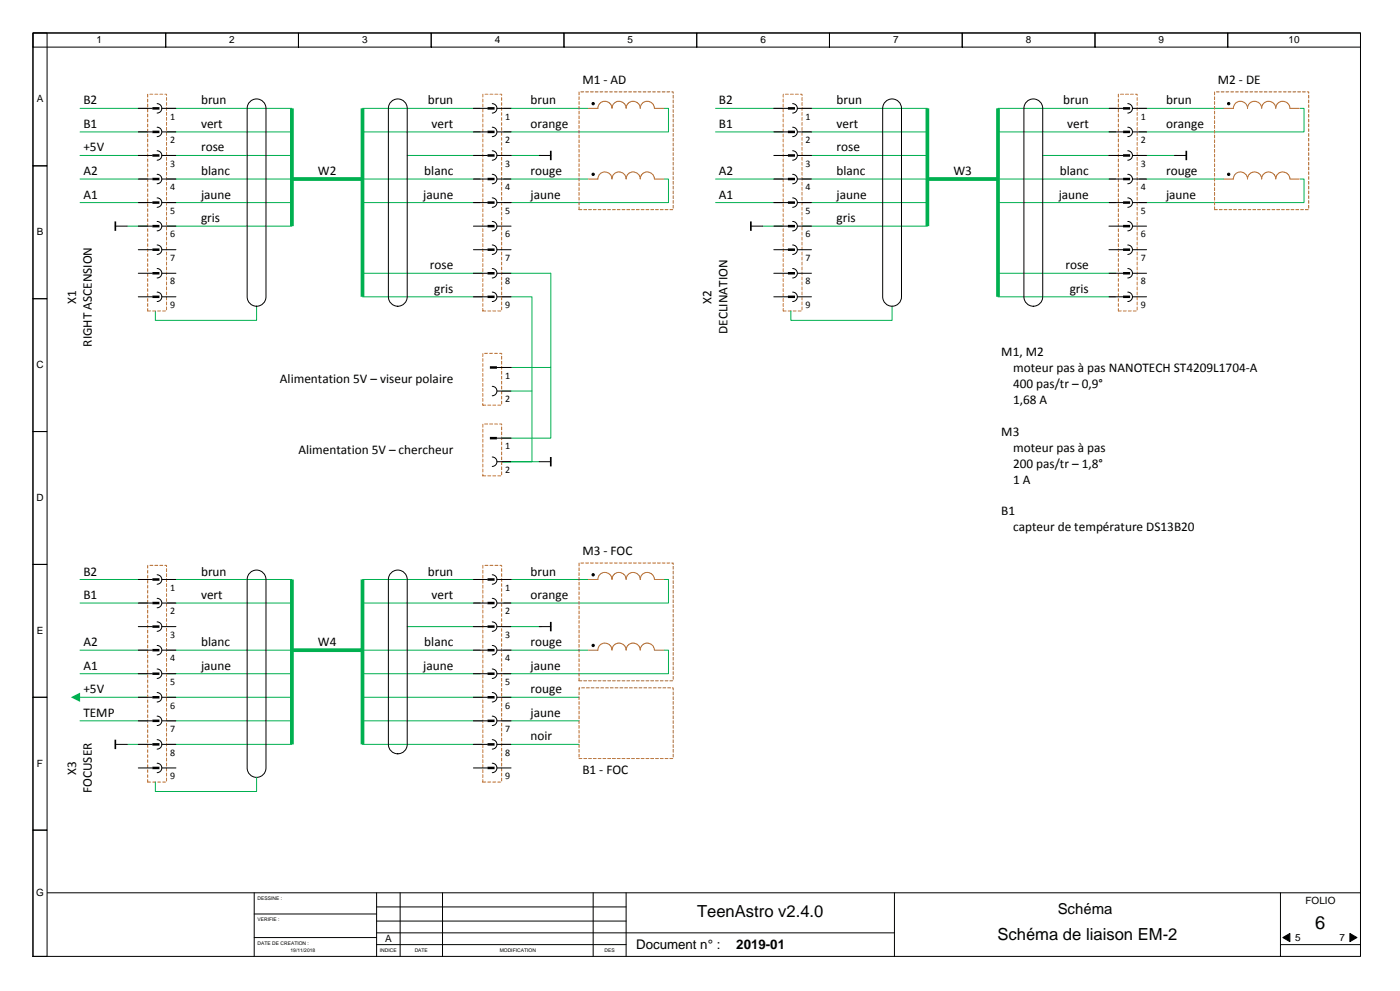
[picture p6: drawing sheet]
<svg xmlns="http://www.w3.org/2000/svg" width="297mm" height="210mm" viewBox="0 0 297 210" stroke-linecap="round" stroke-linejoin="round" font-family="sans-serif">
<g fill="none" stroke="#000" stroke-width=".21">
<path d="M7 7h282v196h-282zM7 7h28.2v3h-28.2zM7 7h3v28.2h-3zM35.2 7h28.2v3h-28.2zM63.4 7h28.2v3h-28.2zM91.6 7h28.2v3h-28.2zM119.8 7h28.2v3h-28.2zM148 7h28.2v3h-28.2zM176.2 7h28.2v3h-28.2zM204.4 7h28.2v3h-28.2zM232.6 7h28.2v3h-28.2zM260.8 7h28.2v3h-28.2z"/>
<path d="M7 35.2h3v28.2h-3zM24.5 48h2.5M7 63.4h3v28.2h-3zM7 91.6h3v28.2h-3zM7 119.8h3v28.2h-3zM7 148h3v28.2h-3zM7 176.2h3v26.8h-3zM10 189.5h279M54 189.5v13.5M54 199h26M54 194h26M80 189.5v13.5"/>
<path d="M80 198h110M80 195.5h53M80 192.5h53M85 189.5v13.5M94 189.5v13.5M126 189.5v13.5M133 189.5v13.5M190 189.5v13.5M272 189.5v13.5M272.5 199l1.5-.9v1.8zM286.7 198.1l1.6 .9-1.6 .9zM80 200.5h53"/>
<path d="M272 200.5h17"/>
</g>
<path d="M272.5 199l1.5-.9v1.8zM286.7 198.1l1.6 .9-1.6 .9z" fill="#000"/>
<g fill="none" stroke="#00b050" stroke-width=".21">
<path d="M17 33h45M17 38h45M17 28h45M17 23h45M86.5 33h28.5M107 23h35v5h-35M107 38h35v5h-35M17 43h45M27 48h35M117 58v35h-10.5M54.5 65v3h-21.5v-2M106.4 78h10.6"/>
<path d="M106.4 83h6.6M33 158h29M77 148h46M77 153h46M77 158h46"/>
</g>
<path d="M62 38h15" fill="none" stroke="#00b050" stroke-width=".79" stroke-linecap="butt"/>
<path d="M24.5 47v2" fill="none" stroke="#000" stroke-width=".35"/>
<path d="M125 22h16v2h-16z" fill-rule="evenodd" fill="#fff"/>
<path d="M130 22.9a1.5 1.5 0 0 0-1.5-1.4 1.5 1.5 0 0 0-1.5 1.5h-2M133 22.9a1.5 1.5 0 0 0-1.5-1.4 1.5 1.5 0 0 0-1.5 1.5M136 22.9a1.5 1.5 0 0 0-1.5-1.4 1.5 1.5 0 0 0-1.5 1.5M139 22.9a1.5 1.5 0 0 0-1.5-1.4 1.5 1.5 0 0 0-1.5 1.5M139 23h2" fill="none" stroke="#a56027" stroke-width=".21"/>
<circle cx="126" cy="22" r=".25" fill="#000"/>
<circle cx="126" cy="22" r=".25" fill="none" stroke="#000" stroke-width=".21"/>
<path d="M125 37h16v2h-16z" fill-rule="evenodd" fill="#fff"/>
<path d="M130 37.9a1.5 1.5 0 0 0-1.5-1.4 1.5 1.5 0 0 0-1.5 1.5h-2M133 37.9a1.5 1.5 0 0 0-1.5-1.4 1.5 1.5 0 0 0-1.5 1.5M136 37.9a1.5 1.5 0 0 0-1.5-1.4 1.5 1.5 0 0 0-1.5 1.5M139 37.9a1.5 1.5 0 0 0-1.5-1.4 1.5 1.5 0 0 0-1.5 1.5M139 38h2" fill="none" stroke="#a56027" stroke-width=".21"/>
<circle cx="126" cy="37" r=".25" fill="#000"/>
<g fill="none" stroke="#000" stroke-width=".21">
<path d="M53.1 21.6a2 2 0 0 1 2.2-.4 2 2 0 0 1 1.2 1.8v40a2 2 0 0 1-2 2 2 2 0 0 1-2-2v-40l.1-.5zM83.1 21.6a2 2 0 0 1 2.2-.4 2 2 0 0 1 1.2 1.8v40a2 2 0 0 1-2 2 2 2 0 0 1-2-2v-40l.1-.5zM114.5 33h2.5"/>
<circle cx="126" cy="37" r=".25"/>
</g>
<path d="M77 23h25M77 28h25M77 38h25M77 58h40M77 43h25M77 63h36v35h-6.4h7.9" fill="none" stroke="#00b050" stroke-width=".21"/>
<path d="M117 32v2" fill="none" stroke="#000" stroke-width=".35"/>
<path d="M102.6 20h4v46h-4z" fill-rule="evenodd" fill="#fff"/>
<path d="M102.6 20h4v46h-4z" fill="none" stroke="#c97530" stroke-width=".21" stroke-dasharray=".6 .4"/>
<path d="M103.6 22.5h2v1h-2z" fill-rule="evenodd" fill="#fff"/>
<path d="M100.6 23h3M104.6 22a1 1 0 0 1 1 1 1 1 0 0 1-1 1M105.6 23h3" fill="none" stroke="#000" stroke-width=".21"/>
<path d="M103.6 23h1.5" fill="none" stroke="#000" stroke-width=".53"/>
<path d="M103.6 27.5h2v1h-2z" fill-rule="evenodd" fill="#fff"/>
<path d="M100.6 28h3M104.6 27a1 1 0 0 1 1 1 1 1 0 0 1-1 1M105.6 28h3" fill="none" stroke="#000" stroke-width=".21"/>
<path d="M103.6 28h1.5" fill="none" stroke="#000" stroke-width=".53"/>
<path d="M103.6 32.5h2v1h-2z" fill-rule="evenodd" fill="#fff"/>
<path d="M100.6 33h3M104.6 32a1 1 0 0 1 1 1 1 1 0 0 1-1 1M105.6 33h3" fill="none" stroke="#000" stroke-width=".21"/>
<path d="M103.6 33h1.5" fill="none" stroke="#000" stroke-width=".53"/>
<path d="M103.6 37.5h2v1h-2z" fill-rule="evenodd" fill="#fff"/>
<path d="M100.6 38h3M104.6 37a1 1 0 0 1 1 1 1 1 0 0 1-1 1M105.6 38h3" fill="none" stroke="#000" stroke-width=".21"/>
<path d="M103.6 38h1.5" fill="none" stroke="#000" stroke-width=".53"/>
<path d="M103.6 42.5h2v1h-2z" fill-rule="evenodd" fill="#fff"/>
<path d="M100.6 43h3M104.6 42a1 1 0 0 1 1 1 1 1 0 0 1-1 1M105.6 43h3" fill="none" stroke="#000" stroke-width=".21"/>
<path d="M103.6 43h1.5" fill="none" stroke="#000" stroke-width=".53"/>
<path d="M103.6 47.5h2v1h-2z" fill-rule="evenodd" fill="#fff"/>
<path d="M100.6 48h3M104.6 47a1 1 0 0 1 1 1 1 1 0 0 1-1 1M105.6 48h3" fill="none" stroke="#000" stroke-width=".21"/>
<path d="M103.6 48h1.5" fill="none" stroke="#000" stroke-width=".53"/>
<path d="M103.6 52.5h2v1h-2z" fill-rule="evenodd" fill="#fff"/>
<path d="M100.6 53h3M104.6 52a1 1 0 0 1 1 1 1 1 0 0 1-1 1M105.6 53h3" fill="none" stroke="#000" stroke-width=".21"/>
<path d="M103.6 53h1.5" fill="none" stroke="#000" stroke-width=".53"/>
<path d="M103.6 57.5h2v1h-2z" fill-rule="evenodd" fill="#fff"/>
<path d="M100.6 58h3M104.6 57a1 1 0 0 1 1 1 1 1 0 0 1-1 1M105.6 58h3" fill="none" stroke="#000" stroke-width=".21"/>
<path d="M103.6 58h1.5" fill="none" stroke="#000" stroke-width=".53"/>
<path d="M103.6 62.5h2v1h-2z" fill-rule="evenodd" fill="#fff"/>
<path d="M100.6 63h3M104.6 62a1 1 0 0 1 1 1 1 1 0 0 1-1 1M105.6 63h3" fill="none" stroke="#000" stroke-width=".21"/>
<path d="M103.6 63h1.5" fill="none" stroke="#000" stroke-width=".53"/>
<path d="M31.4 20h4v46h-4z" fill-rule="evenodd" fill="#fff"/>
<path d="M31.4 20h4v46h-4z" fill="none" stroke="#c97530" stroke-width=".21" stroke-dasharray=".6 .4"/>
<path d="M32.4 22.5h2v1h-2z" fill-rule="evenodd" fill="#fff"/>
<path d="M29.4 23h3M33.4 22a1 1 0 0 1 1 1 1 1 0 0 1-1 1M34.4 23h3" fill="none" stroke="#000" stroke-width=".21"/>
<path d="M32.4 23h1.5" fill="none" stroke="#000" stroke-width=".53"/>
<path d="M32.4 27.5h2v1h-2z" fill-rule="evenodd" fill="#fff"/>
<path d="M29.4 28h3M33.4 27a1 1 0 0 1 1 1 1 1 0 0 1-1 1M34.4 28h3" fill="none" stroke="#000" stroke-width=".21"/>
<path d="M32.4 28h1.5" fill="none" stroke="#000" stroke-width=".53"/>
<path d="M32.4 32.5h2v1h-2z" fill-rule="evenodd" fill="#fff"/>
<path d="M29.4 33h3M33.4 32a1 1 0 0 1 1 1 1 1 0 0 1-1 1M34.4 33h3" fill="none" stroke="#000" stroke-width=".21"/>
<path d="M32.4 33h1.5" fill="none" stroke="#000" stroke-width=".53"/>
<path d="M32.4 37.5h2v1h-2z" fill-rule="evenodd" fill="#fff"/>
<path d="M29.4 38h3M33.4 37a1 1 0 0 1 1 1 1 1 0 0 1-1 1M34.4 38h3" fill="none" stroke="#000" stroke-width=".21"/>
<path d="M32.4 38h1.5" fill="none" stroke="#000" stroke-width=".53"/>
<path d="M32.4 42.5h2v1h-2z" fill-rule="evenodd" fill="#fff"/>
<path d="M29.4 43h3M33.4 42a1 1 0 0 1 1 1 1 1 0 0 1-1 1M34.4 43h3" fill="none" stroke="#000" stroke-width=".21"/>
<path d="M32.4 43h1.5" fill="none" stroke="#000" stroke-width=".53"/>
<path d="M32.4 47.5h2v1h-2z" fill-rule="evenodd" fill="#fff"/>
<path d="M29.4 48h3M33.4 47a1 1 0 0 1 1 1 1 1 0 0 1-1 1M34.4 48h3" fill="none" stroke="#000" stroke-width=".21"/>
<path d="M32.4 48h1.5" fill="none" stroke="#000" stroke-width=".53"/>
<path d="M32.4 52.5h2v1h-2z" fill-rule="evenodd" fill="#fff"/>
<path d="M29.4 53h3M33.4 52a1 1 0 0 1 1 1 1 1 0 0 1-1 1M34.4 53h3" fill="none" stroke="#000" stroke-width=".21"/>
<path d="M32.4 53h1.5" fill="none" stroke="#000" stroke-width=".53"/>
<path d="M32.4 57.5h2v1h-2z" fill-rule="evenodd" fill="#fff"/>
<path d="M29.4 58h3M33.4 57a1 1 0 0 1 1 1 1 1 0 0 1-1 1M34.4 58h3" fill="none" stroke="#000" stroke-width=".21"/>
<path d="M32.4 58h1.5" fill="none" stroke="#000" stroke-width=".53"/>
<path d="M32.4 62.5h2v1h-2z" fill-rule="evenodd" fill="#fff"/>
<path d="M159.5 48h2.5M29.4 63h3M33.4 62a1 1 0 0 1 1 1 1 1 0 0 1-1 1M34.4 63h3" fill="none" stroke="#000" stroke-width=".21"/>
<path d="M32.4 63h1.5" fill="none" stroke="#000" stroke-width=".53"/>
<path d="M62 23v25M77 23v40M197 38h15" fill="none" stroke="#00b050" stroke-width=".79" stroke-linecap="butt"/>
<path d="M152 38h45M152 28h45M152 23h45M167 33h30M221.5 33h28.5M242 23h35v5h-35M242 38h35v5h-35M152 43h45M162 48h35" fill="none" stroke="#00b050" stroke-width=".21"/>
<path d="M159.5 47v2" fill="none" stroke="#000" stroke-width=".35"/>
<path d="M260 22h16v2h-16z" fill-rule="evenodd" fill="#fff"/>
<path d="M265 22.9a1.5 1.5 0 0 0-1.5-1.4 1.5 1.5 0 0 0-1.5 1.5h-2M268 22.9a1.5 1.5 0 0 0-1.5-1.4 1.5 1.5 0 0 0-1.5 1.5M271 22.9a1.5 1.5 0 0 0-1.5-1.4 1.5 1.5 0 0 0-1.5 1.5M274 22.9a1.5 1.5 0 0 0-1.5-1.4 1.5 1.5 0 0 0-1.5 1.5M274 23h2" fill="none" stroke="#a56027" stroke-width=".21"/>
<circle cx="261" cy="22" r=".25" fill="#000"/>
<circle cx="261" cy="22" r=".25" fill="none" stroke="#000" stroke-width=".21"/>
<path d="M260 37h16v2h-16z" fill-rule="evenodd" fill="#fff"/>
<path d="M265 37.9a1.5 1.5 0 0 0-1.5-1.4 1.5 1.5 0 0 0-1.5 1.5h-2M268 37.9a1.5 1.5 0 0 0-1.5-1.4 1.5 1.5 0 0 0-1.5 1.5M271 37.9a1.5 1.5 0 0 0-1.5-1.4 1.5 1.5 0 0 0-1.5 1.5M274 37.9a1.5 1.5 0 0 0-1.5-1.4 1.5 1.5 0 0 0-1.5 1.5M274 38h2" fill="none" stroke="#a56027" stroke-width=".21"/>
<circle cx="261" cy="37" r=".25" fill="#000"/>
<g fill="none" stroke="#000" stroke-width=".21">
<path d="M188.1 21.6a2 2 0 0 1 2.2-.4 2 2 0 0 1 1.2 1.8v40a2 2 0 0 1-2 2 2 2 0 0 1-2-2v-40l.1-.5zM218.1 21.6a2 2 0 0 1 2.2-.4 2 2 0 0 1 1.2 1.8v40a2 2 0 0 1-2 2 2 2 0 0 1-2-2v-40l.1-.5zM249.5 33h2.5"/>
<circle cx="261" cy="37" r=".25"/>
</g>
<path d="M212 23h25M212 28h25M212 38h25M212 58h25M212 43h25M212 63h25" fill="none" stroke="#00b050" stroke-width=".21"/>
<path d="M252 32v2" fill="none" stroke="#000" stroke-width=".35"/>
<path d="M237.6 20h4v46h-4z" fill-rule="evenodd" fill="#fff"/>
<path d="M237.6 20h4v46h-4z" fill="none" stroke="#c97530" stroke-width=".21" stroke-dasharray=".6 .4"/>
<path d="M238.6 22.5h2v1h-2z" fill-rule="evenodd" fill="#fff"/>
<path d="M235.6 23h3M239.6 22a1 1 0 0 1 1 1 1 1 0 0 1-1 1M240.6 23h3" fill="none" stroke="#000" stroke-width=".21"/>
<path d="M238.6 23h1.5" fill="none" stroke="#000" stroke-width=".53"/>
<path d="M238.6 27.5h2v1h-2z" fill-rule="evenodd" fill="#fff"/>
<path d="M235.6 28h3M239.6 27a1 1 0 0 1 1 1 1 1 0 0 1-1 1M240.6 28h3" fill="none" stroke="#000" stroke-width=".21"/>
<path d="M238.6 28h1.5" fill="none" stroke="#000" stroke-width=".53"/>
<path d="M238.6 32.5h2v1h-2z" fill-rule="evenodd" fill="#fff"/>
<path d="M235.6 33h3M239.6 32a1 1 0 0 1 1 1 1 1 0 0 1-1 1M240.6 33h3" fill="none" stroke="#000" stroke-width=".21"/>
<path d="M238.6 33h1.5" fill="none" stroke="#000" stroke-width=".53"/>
<path d="M238.6 37.5h2v1h-2z" fill-rule="evenodd" fill="#fff"/>
<path d="M235.6 38h3M239.6 37a1 1 0 0 1 1 1 1 1 0 0 1-1 1M240.6 38h3" fill="none" stroke="#000" stroke-width=".21"/>
<path d="M238.6 38h1.5" fill="none" stroke="#000" stroke-width=".53"/>
<path d="M238.6 42.5h2v1h-2z" fill-rule="evenodd" fill="#fff"/>
<path d="M235.6 43h3M239.6 42a1 1 0 0 1 1 1 1 1 0 0 1-1 1M240.6 43h3" fill="none" stroke="#000" stroke-width=".21"/>
<path d="M238.6 43h1.5" fill="none" stroke="#000" stroke-width=".53"/>
<path d="M238.6 47.5h2v1h-2z" fill-rule="evenodd" fill="#fff"/>
<path d="M235.6 48h3M239.6 47a1 1 0 0 1 1 1 1 1 0 0 1-1 1M240.6 48h3" fill="none" stroke="#000" stroke-width=".21"/>
<path d="M238.6 48h1.5" fill="none" stroke="#000" stroke-width=".53"/>
<path d="M238.6 52.5h2v1h-2z" fill-rule="evenodd" fill="#fff"/>
<path d="M235.6 53h3M239.6 52a1 1 0 0 1 1 1 1 1 0 0 1-1 1M240.6 53h3" fill="none" stroke="#000" stroke-width=".21"/>
<path d="M238.6 53h1.5" fill="none" stroke="#000" stroke-width=".53"/>
<path d="M238.6 57.5h2v1h-2z" fill-rule="evenodd" fill="#fff"/>
<path d="M235.6 58h3M239.6 57a1 1 0 0 1 1 1 1 1 0 0 1-1 1M240.6 58h3" fill="none" stroke="#000" stroke-width=".21"/>
<path d="M238.6 58h1.5" fill="none" stroke="#000" stroke-width=".53"/>
<path d="M238.6 62.5h2v1h-2z" fill-rule="evenodd" fill="#fff"/>
<path d="M235.6 63h3M239.6 62a1 1 0 0 1 1 1 1 1 0 0 1-1 1M240.6 63h3" fill="none" stroke="#000" stroke-width=".21"/>
<path d="M238.6 63h1.5" fill="none" stroke="#000" stroke-width=".53"/>
<path d="M166.4 20h4v46h-4z" fill-rule="evenodd" fill="#fff"/>
<path d="M166.4 20h4v46h-4z" fill="none" stroke="#c97530" stroke-width=".21" stroke-dasharray=".6 .4"/>
<path d="M167.4 22.5h2v1h-2z" fill-rule="evenodd" fill="#fff"/>
<path d="M164.4 23h3M168.4 22a1 1 0 0 1 1 1 1 1 0 0 1-1 1M169.4 23h3" fill="none" stroke="#000" stroke-width=".21"/>
<path d="M167.4 23h1.5" fill="none" stroke="#000" stroke-width=".53"/>
<path d="M167.4 27.5h2v1h-2z" fill-rule="evenodd" fill="#fff"/>
<path d="M164.4 28h3M168.4 27a1 1 0 0 1 1 1 1 1 0 0 1-1 1M169.4 28h3" fill="none" stroke="#000" stroke-width=".21"/>
<path d="M167.4 28h1.5" fill="none" stroke="#000" stroke-width=".53"/>
<path d="M167.4 32.5h2v1h-2z" fill-rule="evenodd" fill="#fff"/>
<path d="M164.4 33h3M168.4 32a1 1 0 0 1 1 1 1 1 0 0 1-1 1M169.4 33h3" fill="none" stroke="#000" stroke-width=".21"/>
<path d="M167.4 33h1.5" fill="none" stroke="#000" stroke-width=".53"/>
<path d="M167.4 37.5h2v1h-2z" fill-rule="evenodd" fill="#fff"/>
<path d="M164.4 38h3M168.4 37a1 1 0 0 1 1 1 1 1 0 0 1-1 1M169.4 38h3" fill="none" stroke="#000" stroke-width=".21"/>
<path d="M167.4 38h1.5" fill="none" stroke="#000" stroke-width=".53"/>
<path d="M167.4 42.5h2v1h-2z" fill-rule="evenodd" fill="#fff"/>
<path d="M164.4 43h3M168.4 42a1 1 0 0 1 1 1 1 1 0 0 1-1 1M169.4 43h3" fill="none" stroke="#000" stroke-width=".21"/>
<path d="M167.4 43h1.5" fill="none" stroke="#000" stroke-width=".53"/>
<path d="M167.4 47.5h2v1h-2z" fill-rule="evenodd" fill="#fff"/>
<path d="M164.4 48h3M168.4 47a1 1 0 0 1 1 1 1 1 0 0 1-1 1M169.4 48h3" fill="none" stroke="#000" stroke-width=".21"/>
<path d="M167.4 48h1.5" fill="none" stroke="#000" stroke-width=".53"/>
<path d="M167.4 52.5h2v1h-2z" fill-rule="evenodd" fill="#fff"/>
<path d="M164.4 53h3M168.4 52a1 1 0 0 1 1 1 1 1 0 0 1-1 1M169.4 53h3" fill="none" stroke="#000" stroke-width=".21"/>
<path d="M167.4 53h1.5" fill="none" stroke="#000" stroke-width=".53"/>
<path d="M167.4 57.5h2v1h-2z" fill-rule="evenodd" fill="#fff"/>
<path d="M164.4 58h3M168.4 57a1 1 0 0 1 1 1 1 1 0 0 1-1 1M169.4 58h3" fill="none" stroke="#000" stroke-width=".21"/>
<path d="M167.4 58h1.5" fill="none" stroke="#000" stroke-width=".53"/>
<path d="M167.4 62.5h2v1h-2z" fill-rule="evenodd" fill="#fff"/>
<path d="M164.4 63h3M168.4 62a1 1 0 0 1 1 1 1 1 0 0 1-1 1M169.4 63h3" fill="none" stroke="#000" stroke-width=".21"/>
<path d="M167.4 63h1.5" fill="none" stroke="#000" stroke-width=".53"/>
<path d="M197 23v25M212 23v40" fill="none" stroke="#00b050" stroke-width=".79" stroke-linecap="butt"/>
<path d="M102.6 75h4v11h-4z" fill-rule="evenodd" fill="#fff"/>
<path d="M102.6 75h4v11h-4z" fill="none" stroke="#c97530" stroke-width=".21" stroke-dasharray=".6 .4"/>
<path d="M103.6 77.5h2v1h-2z" fill-rule="evenodd" fill="#fff"/>
<path d="M104.1 78h1.5" fill="none" stroke="#000" stroke-width=".53"/>
<path d="M105.6 78h3" fill="none" stroke="#000" stroke-width=".21"/>
<path d="M103.6 82.5h2v1h-2z" fill-rule="evenodd" fill="#fff"/>
<path d="M104.6 82a1 1 0 0 1 1 1 1 1 0 0 1-1 1M105.6 83h3M114.5 98h2.5" fill="none" stroke="#000" stroke-width=".21"/>
<path d="M117 97v2" fill="none" stroke="#000" stroke-width=".35"/>
<path d="M102.6 90h4v11h-4z" fill-rule="evenodd" fill="#fff"/>
<path d="M102.6 90h4v11h-4z" fill="none" stroke="#c97530" stroke-width=".21" stroke-dasharray=".6 .4"/>
<path d="M103.6 92.5h2v1h-2z" fill-rule="evenodd" fill="#fff"/>
<path d="M104.1 93h1.5" fill="none" stroke="#000" stroke-width=".53"/>
<path d="M105.6 93h3" fill="none" stroke="#000" stroke-width=".21"/>
<path d="M103.6 97.5h2v1h-2z" fill-rule="evenodd" fill="#fff"/>
<path d="M104.6 97a1 1 0 0 1 1 1 1 1 0 0 1-1 1M105.6 98h3" fill="none" stroke="#000" stroke-width=".21"/>
<path d="M123 44.5h20v-25h-20v25M258 44.5h20v-25h-20v25" fill="none" stroke="#a56027" stroke-width=".21" stroke-dasharray=".6 .4"/>
<path d="M86.5 133h28.5M16.8 148h45.2" fill="none" stroke="#00b050" stroke-width=".21"/>
<path d="M62 138h15" fill="none" stroke="#00b050" stroke-width=".79" stroke-linecap="butt"/>
<path d="M15.1 148l1.9-1v2z" fill="#00b050"/>
<path d="M17 138h45M17 128h45M17 123h45M107 123h35v5h-35M107 138h35v5h-35M17 153h15M17 143h45M27 158h5M33 153h29" fill="none" stroke="#00b050" stroke-width=".21"/>
<path d="M24.5 158h2.5" fill="none" stroke="#000" stroke-width=".21"/>
<path d="M24.5 157v2" fill="none" stroke="#000" stroke-width=".35"/>
<path d="M125 122h16v2h-16z" fill-rule="evenodd" fill="#fff"/>
<path d="M130 122.9a1.5 1.5 0 0 0-1.5-1.4 1.5 1.5 0 0 0-1.5 1.5h-2M133 122.9a1.5 1.5 0 0 0-1.5-1.4 1.5 1.5 0 0 0-1.5 1.5M136 122.9a1.5 1.5 0 0 0-1.5-1.4 1.5 1.5 0 0 0-1.5 1.5M139 122.9a1.5 1.5 0 0 0-1.5-1.4 1.5 1.5 0 0 0-1.5 1.5M139 123h2" fill="none" stroke="#a56027" stroke-width=".21"/>
<circle cx="126" cy="122" r=".25" fill="#000"/>
<circle cx="126" cy="122" r=".25" fill="none" stroke="#000" stroke-width=".21"/>
<path d="M125 137h16v2h-16z" fill-rule="evenodd" fill="#fff"/>
<path d="M130 137.9a1.5 1.5 0 0 0-1.5-1.4 1.5 1.5 0 0 0-1.5 1.5h-2M133 137.9a1.5 1.5 0 0 0-1.5-1.4 1.5 1.5 0 0 0-1.5 1.5M136 137.9a1.5 1.5 0 0 0-1.5-1.4 1.5 1.5 0 0 0-1.5 1.5M139 137.9a1.5 1.5 0 0 0-1.5-1.4 1.5 1.5 0 0 0-1.5 1.5M139 138h2" fill="none" stroke="#a56027" stroke-width=".21"/>
<circle cx="126" cy="137" r=".25" fill="#000"/>
<g fill="none" stroke="#000" stroke-width=".21">
<path d="M53.1 121.6a2 2 0 0 1 2.2-.4 2 2 0 0 1 1.2 1.8v40a2 2 0 0 1-2 2 2 2 0 0 1-2-2v-40l.1-.5zM83.1 121.6a2 2 0 0 1 2.2-.4 2 2 0 0 1 1.2 1.8v35a2 2 0 0 1-2 2 2 2 0 0 1-2-2v-35l.1-.5zM114.5 133h2.5"/>
<circle cx="126" cy="137" r=".25"/>
</g>
<path d="M77 123h25M77 128h25M77 138h25M77 143h25" fill="none" stroke="#00b050" stroke-width=".21"/>
<path d="M117 132v2" fill="none" stroke="#000" stroke-width=".35"/>
<path d="M102.6 120h4v46h-4z" fill-rule="evenodd" fill="#fff"/>
<path d="M102.6 120h4v46h-4z" fill="none" stroke="#c97530" stroke-width=".21" stroke-dasharray=".6 .4"/>
<path d="M103.6 122.5h2v1h-2z" fill-rule="evenodd" fill="#fff"/>
<path d="M100.6 123h3M104.6 122a1 1 0 0 1 1 1 1 1 0 0 1-1 1M105.6 123h3" fill="none" stroke="#000" stroke-width=".21"/>
<path d="M103.6 123h1.5" fill="none" stroke="#000" stroke-width=".53"/>
<path d="M103.6 127.5h2v1h-2z" fill-rule="evenodd" fill="#fff"/>
<path d="M100.6 128h3M104.6 127a1 1 0 0 1 1 1 1 1 0 0 1-1 1M105.6 128h3" fill="none" stroke="#000" stroke-width=".21"/>
<path d="M103.6 128h1.5" fill="none" stroke="#000" stroke-width=".53"/>
<path d="M103.6 132.5h2v1h-2z" fill-rule="evenodd" fill="#fff"/>
<path d="M100.6 133h3M104.6 132a1 1 0 0 1 1 1 1 1 0 0 1-1 1M105.6 133h3" fill="none" stroke="#000" stroke-width=".21"/>
<path d="M103.6 133h1.5" fill="none" stroke="#000" stroke-width=".53"/>
<path d="M103.6 137.5h2v1h-2z" fill-rule="evenodd" fill="#fff"/>
<path d="M100.6 138h3M104.6 137a1 1 0 0 1 1 1 1 1 0 0 1-1 1M105.6 138h3" fill="none" stroke="#000" stroke-width=".21"/>
<path d="M103.6 138h1.5" fill="none" stroke="#000" stroke-width=".53"/>
<path d="M103.6 142.5h2v1h-2z" fill-rule="evenodd" fill="#fff"/>
<path d="M100.6 143h3M104.6 142a1 1 0 0 1 1 1 1 1 0 0 1-1 1M105.6 143h3" fill="none" stroke="#000" stroke-width=".21"/>
<path d="M103.6 143h1.5" fill="none" stroke="#000" stroke-width=".53"/>
<path d="M103.6 147.5h2v1h-2z" fill-rule="evenodd" fill="#fff"/>
<path d="M100.6 148h3M104.6 147a1 1 0 0 1 1 1 1 1 0 0 1-1 1M105.6 148h3" fill="none" stroke="#000" stroke-width=".21"/>
<path d="M103.6 148h1.5" fill="none" stroke="#000" stroke-width=".53"/>
<path d="M103.6 152.5h2v1h-2z" fill-rule="evenodd" fill="#fff"/>
<path d="M100.6 153h3M104.6 152a1 1 0 0 1 1 1 1 1 0 0 1-1 1M105.6 153h3" fill="none" stroke="#000" stroke-width=".21"/>
<path d="M103.6 153h1.5" fill="none" stroke="#000" stroke-width=".53"/>
<path d="M103.6 157.5h2v1h-2z" fill-rule="evenodd" fill="#fff"/>
<path d="M100.6 158h3M104.6 157a1 1 0 0 1 1 1 1 1 0 0 1-1 1M105.6 158h3" fill="none" stroke="#000" stroke-width=".21"/>
<path d="M103.6 158h1.5" fill="none" stroke="#000" stroke-width=".53"/>
<path d="M103.6 162.5h2v1h-2z" fill-rule="evenodd" fill="#fff"/>
<path d="M100.6 163h3M104.6 162a1 1 0 0 1 1 1 1 1 0 0 1-1 1M105.6 163h3" fill="none" stroke="#000" stroke-width=".21"/>
<path d="M103.6 163h1.5" fill="none" stroke="#000" stroke-width=".53"/>
<path d="M31.4 120h4v46h-4z" fill-rule="evenodd" fill="#fff"/>
<path d="M31.4 120h4v46h-4z" fill="none" stroke="#c97530" stroke-width=".21" stroke-dasharray=".6 .4"/>
<path d="M32.4 122.5h2v1h-2z" fill-rule="evenodd" fill="#fff"/>
<path d="M29.4 123h3M33.4 122a1 1 0 0 1 1 1 1 1 0 0 1-1 1M34.4 123h3" fill="none" stroke="#000" stroke-width=".21"/>
<path d="M32.4 123h1.5" fill="none" stroke="#000" stroke-width=".53"/>
<path d="M32.4 127.5h2v1h-2z" fill-rule="evenodd" fill="#fff"/>
<path d="M29.4 128h3M33.4 127a1 1 0 0 1 1 1 1 1 0 0 1-1 1M34.4 128h3" fill="none" stroke="#000" stroke-width=".21"/>
<path d="M32.4 128h1.5" fill="none" stroke="#000" stroke-width=".53"/>
<path d="M32.4 132.5h2v1h-2z" fill-rule="evenodd" fill="#fff"/>
<path d="M29.4 133h3M33.4 132a1 1 0 0 1 1 1 1 1 0 0 1-1 1M34.4 133h3" fill="none" stroke="#000" stroke-width=".21"/>
<path d="M32.4 133h1.5" fill="none" stroke="#000" stroke-width=".53"/>
<path d="M32.4 137.5h2v1h-2z" fill-rule="evenodd" fill="#fff"/>
<path d="M29.4 138h3M33.4 137a1 1 0 0 1 1 1 1 1 0 0 1-1 1M34.4 138h3" fill="none" stroke="#000" stroke-width=".21"/>
<path d="M32.4 138h1.5" fill="none" stroke="#000" stroke-width=".53"/>
<path d="M32.4 142.5h2v1h-2z" fill-rule="evenodd" fill="#fff"/>
<path d="M29.4 143h3M33.4 142a1 1 0 0 1 1 1 1 1 0 0 1-1 1M34.4 143h3" fill="none" stroke="#000" stroke-width=".21"/>
<path d="M32.4 143h1.5" fill="none" stroke="#000" stroke-width=".53"/>
<path d="M32.4 147.5h2v1h-2z" fill-rule="evenodd" fill="#fff"/>
<path d="M29.4 148h3M33.4 147a1 1 0 0 1 1 1 1 1 0 0 1-1 1M34.4 148h3" fill="none" stroke="#000" stroke-width=".21"/>
<path d="M32.4 148h1.5" fill="none" stroke="#000" stroke-width=".53"/>
<path d="M32.4 152.5h2v1h-2z" fill-rule="evenodd" fill="#fff"/>
<path d="M29.4 153h3M33.4 152a1 1 0 0 1 1 1 1 1 0 0 1-1 1M34.4 153h3" fill="none" stroke="#000" stroke-width=".21"/>
<path d="M32.4 153h1.5" fill="none" stroke="#000" stroke-width=".53"/>
<path d="M32.4 157.5h2v1h-2z" fill-rule="evenodd" fill="#fff"/>
<path d="M29.4 158h3M33.4 157a1 1 0 0 1 1 1 1 1 0 0 1-1 1M34.4 158h3" fill="none" stroke="#000" stroke-width=".21"/>
<path d="M32.4 158h1.5" fill="none" stroke="#000" stroke-width=".53"/>
<path d="M32.4 162.5h2v1h-2z" fill-rule="evenodd" fill="#fff"/>
<path d="M29.4 163h3M33.4 162a1 1 0 0 1 1 1 1 1 0 0 1-1 1M34.4 163h3" fill="none" stroke="#000" stroke-width=".21"/>
<path d="M32.4 163h1.5" fill="none" stroke="#000" stroke-width=".53"/>
<path d="M62 123v35M77 123v35" fill="none" stroke="#00b050" stroke-width=".79" stroke-linecap="butt"/>
<path d="M123 144.5h20v-25h-20v25M123 161h20v-15h-20v15" fill="none" stroke="#a56027" stroke-width=".21" stroke-dasharray=".6 .4"/>
<path d="M189.5 65v3h-21.5v-2M54.5 165v3h-21.5v-2" fill="none" stroke="#00b050" stroke-width=".21"/>
<text font-size="3.9" x="279.4" y="197.1">6</text>
<g font-size="3.5">
<text x="148.1" y="194.6">TeenAstro v2.4.0</text>
<text x="211.9" y="199.6">Schéma de liaison EM-2</text>
</g>
<text font-size="3.2" x="224.7" y="194">Schéma</text>
<g font-size="2.8">
<text x="123.7" y="17.8">M1 - AD</text>
<text x="258.7" y="17.8">M2 - DE</text>
<text x="17.7" y="22.2">B2</text>
<text x="42.7" y="22.2">brun</text>
<text x="90.9" y="22.2">brun</text>
<text x="112.7" y="22.2">brun</text>
<text x="152.7" y="22.2">B2</text>
<text x="177.7" y="22.2">brun</text>
<text x="225.9" y="22.2">brun</text>
<text x="247.7" y="22.2">brun</text>
<text x="17.7" y="27.2">B1</text>
<text x="42.7" y="27.2">vert</text>
<text x="91.7" y="27.2">vert</text>
<text x="112.7" y="27.2">orange</text>
<text x="152.7" y="27.2">B1</text>
<text x="177.7" y="27.2">vert</text>
<text x="226.7" y="27.2">vert</text>
<text x="247.7" y="27.2">orange</text>
<text x="17.7" y="32.2">+5V</text>
<text x="42.7" y="32.2">rose</text>
<text x="177.7" y="32.2">rose</text>
<text x="17.7" y="37.2">A2</text>
<text x="42.7" y="37.2">blanc</text>
<text x="67.5" y="37.2">W2</text>
<text x="90.1" y="37.2">blanc</text>
<text x="112.7" y="37.2">rouge</text>
<text x="152.7" y="37.2">A2</text>
<text x="177.7" y="37.2">blanc</text>
<text x="202.5" y="37.2">W3</text>
<text x="225.1" y="37.2">blanc</text>
<text x="247.7" y="37.2">rouge</text>
<text x="17.7" y="42.2">A1</text>
<text x="42.7" y="42.2">jaune</text>
<text x="42.7" y="47.2">gris</text>
<text x="89.9" y="42.2">jaune</text>
<text x="112.7" y="42.2">jaune</text>
<text x="152.7" y="42.2">A1</text>
<text x="177.7" y="42.2">jaune</text>
<text x="177.7" y="47.2">gris</text>
<text x="224.9" y="42.2">jaune</text>
<text x="247.7" y="42.2">jaune</text>
<text x="91.3" y="57.2">rose</text>
<text x="226.3" y="57.2">rose</text>
<text x="16.2" y="64.4" transform="rotate(-90 16.2 64.4)">X1</text>
<text x="92.2" y="62.2">gris</text>
<text x="151.2" y="64.4" transform="rotate(-90 151.2 64.4)">X2</text>
<text x="227.2" y="62.2">gris</text>
<text x="154.5" y="70.9" transform="rotate(-90 154.5 70.9)">DECLINATION</text>
<text x="19.5" y="73.6" transform="rotate(-90 19.5 73.6)">RIGHT ASCENSION</text>
<text x="212.7" y="75.5">M1, M2</text>
<text x="59.5" y="81.3">Alimentation 5V – viseur polaire</text>
<text x="215.2" y="78.9">moteur pas à pas NANOTECH ST4209L1704-A</text>
<text x="215.2" y="82.3">400 pas/tr – 0,9°</text>
<text x="215.2" y="85.7">1,68 A</text>
<text x="212.7" y="92.5">M3</text>
<text x="215.2" y="95.9">moteur pas à pas</text>
<text x="63.4" y="96.3">Alimentation 5V – chercheur</text>
<text x="215.2" y="99.2">200 pas/tr – 1,8°</text>
<text x="215.2" y="102.6">1 A</text>
<text x="212.7" y="109.4">B1</text>
<text x="215.2" y="112.8">capteur de température DS13B20</text>
<text x="123.7" y="117.8">M3 - FOC</text>
<text x="17.7" y="122.2">B2</text>
<text x="42.7" y="122.2">brun</text>
<text x="90.9" y="122.2">brun</text>
<text x="112.7" y="122.2">brun</text>
<text x="17.7" y="127.2">B1</text>
<text x="42.7" y="127.2">vert</text>
<text x="91.7" y="127.2">vert</text>
<text x="112.7" y="127.2">orange</text>
<text x="17.7" y="137.2">A2</text>
<text x="42.7" y="137.2">blanc</text>
<text x="67.5" y="137.2">W4</text>
<text x="90.1" y="137.2">blanc</text>
<text x="112.7" y="137.2">rouge</text>
<text x="17.7" y="142.2">A1</text>
<text x="42.7" y="142.2">jaune</text>
<text x="89.9" y="142.2">jaune</text>
<text x="112.7" y="142.2">jaune</text>
<text x="17.7" y="147.2">+5V</text>
<text x="112.7" y="147.2">rouge</text>
<text x="17.7" y="152.2">TEMP</text>
<text x="112.7" y="152.2">jaune</text>
<text x="112.7" y="157.2">noir</text>
<text x="16.2" y="164.4" transform="rotate(-90 16.2 164.4)">X3</text>
<text x="123.7" y="164.3">B1 - FOC</text>
<text x="19.5" y="168.3" transform="rotate(-90 19.5 168.3)">FOCUSER</text>
<text x="135.1" y="201.3">Document n° :</text>
<text x="156.4" y="201.3">2019-01</text>
</g>
<g font-size="2.1">
<text x="20.5" y="9.1">1</text>
<text x="48.7" y="9.1">2</text>
<text x="76.9" y="9.1">3</text>
<text x="105.1" y="9.1">4</text>
<text x="133.3" y="9.1">5</text>
<text x="161.5" y="9.1">6</text>
<text x="189.7" y="9.1">7</text>
<text x="217.9" y="9.1">8</text>
<text x="246.1" y="9.1">9</text>
<text x="273.7" y="9.1">10</text>
<text x="7.8" y="21.7">A</text>
<text x="36.1" y="25.4">1</text>
<text x="107.3" y="25.4">1</text>
<text x="171.1" y="25.4">1</text>
<text x="242.3" y="25.4">1</text>
<text x="36.1" y="35.4">3</text>
<text x="36.1" y="30.4">2</text>
<text x="107.3" y="35.4">3</text>
<text x="107.3" y="30.4">2</text>
<text x="171.1" y="35.4">3</text>
<text x="171.1" y="30.4">2</text>
<text x="242.3" y="35.4">3</text>
<text x="242.3" y="30.4">2</text>
<text x="36.1" y="40.4">4</text>
<text x="107.3" y="40.4">4</text>
<text x="171.1" y="40.4">4</text>
<text x="242.3" y="40.4">4</text>
<text x="36.1" y="45.4">5</text>
<text x="107.3" y="45.4">5</text>
<text x="171.1" y="45.4">5</text>
<text x="242.3" y="45.4">5</text>
<text x="7.8" y="49.9">B</text>
<text x="36.1" y="50.4">6</text>
<text x="107.3" y="50.4">6</text>
<text x="171.1" y="50.4">6</text>
<text x="242.3" y="50.4">6</text>
<text x="36.1" y="55.4">7</text>
<text x="107.3" y="55.4">7</text>
<text x="171.1" y="55.4">7</text>
<text x="242.3" y="55.4">7</text>
<text x="36.1" y="65.4">9</text>
<text x="36.1" y="60.4">8</text>
<text x="107.3" y="65.4">9</text>
<text x="107.3" y="60.4">8</text>
<text x="171.1" y="65.4">9</text>
<text x="171.1" y="60.4">8</text>
<text x="242.3" y="65.4">9</text>
<text x="242.3" y="60.4">8</text>
<text x="7.7" y="78.1">C</text>
<text x="107.3" y="80.4">1</text>
<text x="107.3" y="85.4">2</text>
<text x="107.3" y="95.4">1</text>
<text x="107.3" y="100.4">2</text>
<text x="7.7" y="106.3">D</text>
<text x="36.1" y="125.4">1</text>
<text x="107.3" y="125.4">1</text>
<text x="36.1" y="130.4">2</text>
<text x="107.3" y="130.4">2</text>
<text x="7.8" y="134.5">E</text>
<text x="36.1" y="135.4">3</text>
<text x="107.3" y="135.4">3</text>
<text x="36.1" y="140.4">4</text>
<text x="107.3" y="140.4">4</text>
<text x="36.1" y="145.4">5</text>
<text x="107.3" y="145.4">5</text>
<text x="36.1" y="155.4">7</text>
<text x="36.1" y="150.4">6</text>
<text x="107.3" y="155.4">7</text>
<text x="107.3" y="150.4">6</text>
<text x="36.1" y="160.4">8</text>
<text x="107.3" y="160.4">8</text>
<text x="7.9" y="162.7">F</text>
<text x="36.1" y="165.4">9</text>
<text x="107.3" y="165.4">9</text>
<text x="7.7" y="190.2">G</text>
<text x="277.3" y="191.9">FOLIO</text>
<text x="81.8" y="199.9">A</text>
<text x="275.1" y="199.8">5</text>
<text x="284.5" y="199.8">7</text>
</g>
<g font-size="1.1">
<text x="54.7" y="191.1">DESSINE :</text>
<text x="54.7" y="195.6">VERIFIE :</text>
<text x="54.7" y="200.6">DATE DE CREATION :</text>
<text x="61.7" y="202.1">19/11/2018</text>
<text x="80.7" y="202.1">INDICE</text>
<text x="88.1" y="202.1">DATE</text>
<text x="106.1" y="202.1">MODIFICATION</text>
<text x="128.4" y="202.1">DES</text>
</g>
</svg>
